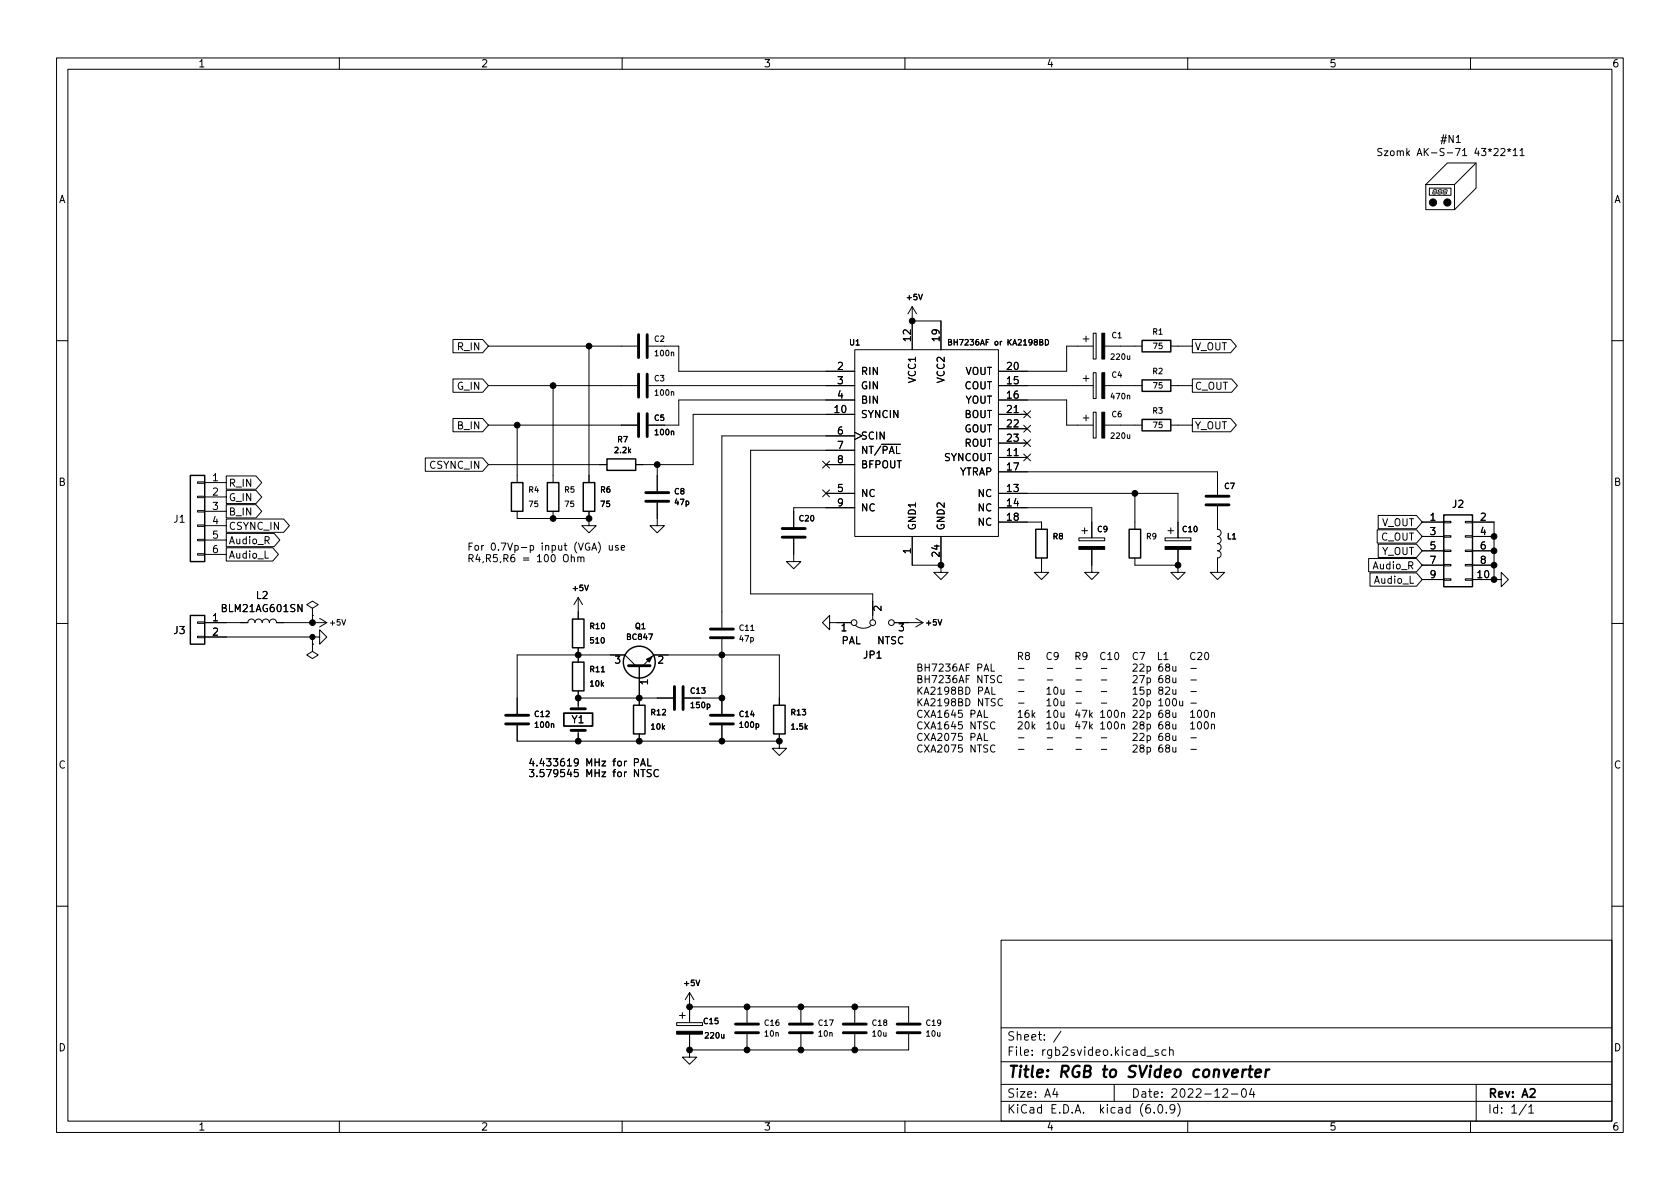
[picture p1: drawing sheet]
<svg xmlns="http://www.w3.org/2000/svg" width="297mm" height="210mm" viewBox="0 0 297 210" stroke-linecap="round" stroke-linejoin="round" font-family="sans-serif">
<g fill="none" stroke="#000" stroke-width=".18">
<path d="M10 10.2h277v190.1h-277zM12 12.2h273v186.1h-273zM60 10.2v2M110 10.2v2M160 10.2v2M210 10.2v2M260 10.2v2M244.3 26.3l-.5-.1-.1 .2v.3l.5 .3 .1 .3-.2 .2h-.5M244.7 26.7h.7l-.7 .8h.7M252.7 33.3h3.8v1.2h-3.8zM253.3 34v.2M253.4 34.3h.3"/>
<path d="M253.4 33.6v.3M253.5 34h.3M253.6 33.5h.3M253.9 34v.3M254.1 33.6l-.1 .3M254.3 34l-.1 .2M254.3 34.3h.4M254.4 33.6l-.1 .3M254.4 34h.3M254.5 33.5h.3M254.9 34l-.1 .3M255 33.6l-.1 .3"/>
<path d="M255.2 34l-.1 .2M255.2 34.3h.4M255.3 33.6l-.1 .3M255.3 34h.3M255.4 33.5h.3M255.8 34l-.1 .3M255.9 33.6l-.1 .3M255.9 28.8h5.1v4.5l-3.8 3.8h-5.1v-4.5zM257.2 32.6v4.5M261 28.8l-3.8 3.8h-5.1M266.5 26.4l.3 .2 .3-.2M266.6 26.8l.2-.2 .2 .2"/>
<path d="M266.8 26.2v.4M267.5 26.6l.4-.4v1.3M267.5 27.5h.8M268.8 26.6l.3-.4v1.3M268.8 27.5h.7M161.3 54.2v7.6M161.3 56.8h5.1v5M161.3 54.2l-.8 1.3M161.3 54.2l.8 1.3M191.5 59.9h1M192 59.4v1M193.3 58.9h.5v4.6h-.5z"/>
<path d="M10 60.2h2M80.1 74h5.2l1.1 1.2-1.1 1.2h-5.2zM80.1 60h5.2l1.1 1.2-1.1 1.2h-5.2zM80.1 67h5.2l1.1 1.2-1.1 1.2h-5.2zM86.4 61.2h26.2M86.4 68.2h26.2M86.4 75.2h26.2M91.4 75.2v10.1M97.8 68.2v17.1M104.1 61.2v24.1M114.7 61.2h5.3v4.5h31.1M114.7 68.2h36.4"/>
<path d="M151.1 61.8h25.4v33.1h-25.4zM151.1 76.4l1.3 .7-1.3 .6M151.1 79.6h-18.4v25.4h21.6v4.6M151.1 73.3h-28.5v8.9h-10.2M151.1 70.7h-31.1v4.5h-5.3M151.1 77.1h-23.5v33.9M167.7 60.5h.4l.1-.4-.5-.1v1h.4l.2-.3-.3-.2M176.5 73.3h5.1M176.5 68.2h16.8M176.5 70.7h12.1v4.5h4.7M176.5 75.8h5.1M176.5 78.4h5.1"/>
<path d="M181 72.7l1.2 1.2M181 75.2l1.2 1.2M181 77.7l1.2 1.3M182.2 72.7l-1.2 1.2M182.2 75.2l-1.2 1.2M182.2 77.7l-1.2 1.3M184.8 60a.5 .5 0 0 1 .6 .5 .5 .5 0 0 1-.6 .5zM191.5 66.9h1M191.5 73.9h1M192 66.4v1M192 73.4v1M193.3 65.9h.5v4.6h-.5z"/>
<path d="M193.3 72.9h.5v4.6h-.5zM193.3 61.2h-4.7v4.5h-12.1M195.3 61.2h6.6M195.3 68.2h6.6M195.3 75.2h6.6M207 61.2h3.8M207 68.2h3.8M207 75.2h3.8M210.8 67h7l1 1.2-1 1.2h-7zM210.8 74h6.8l1 1.2-1 1.2h-6.8zM210.8 60h6.8l1 1.2-1 1.2h-6.8zM285 60.2h2"/>
<path d="M34.9 97.9h1.3v.3h-1.3zM34.9 95.4h1.3v.2h-1.3zM34.9 92.8h1.3v.3h-1.3zM34.9 90.3h1.3v.2h-1.3zM34.9 87.8h1.3v.2h-1.3zM34.9 85.2h1.3v.3h-1.3zM36.2 85.3h3.8M36.2 87.9h3.8M36.2 90.4h3.8M36.2 93h3.8M36.2 95.5h3.8M36.2 98h3.8"/>
<path d="M40 91.8h10.2l1 1.2-1 1.1h-10.2zM40 94.3h8.5l1 1.2-1 1.2h-8.5zM40 96.9h8.2l1 1.1-1 1.2h-8.2zM40 84.2h5.3l1 1.1-1 1.2h-5.3zM40 86.7h5.3l1 1.2-1 1.2h-5.3zM40 89.2h5.3l1 1.2-1 1.2h-5.3zM46.9 97.4v1.3h.6M75.2 81h10.1l1.1 1.2-1.1 1.1h-10.1zM86.4 82.2h20.9M91.4 90.4v1.3h12.7M97.8 90.4v1.3M99.7 98.3l.2-.2a.43 .43 0 0 1 .6 .4v.4a.42 .42 0 0 1-.5 .5 .42 .42 0 0 1-.4-.5z"/>
<path d="M101 98.6l.2-.1 .3 .1 .1 .7M101 98.1v1.2M102.2 98.6l.1-.1 .3 .1 .1 .7M102.2 98.5v.8M102.7 98.7l.2-.2 .3 .1v.7M104.1 91.7v1.3h-1.2l1.2 1.2 1.3-1.2h-1.3M104.1 90.4v1.3M105.8 95.8a1.46 1.46 0 0 1 0 2M107.7 96.5l.1 .7 .3 .1 .2-.1M108.3 96.5v.8M109.3 96.5h-.3l-.2 .1 .1 .2 .4 .1v.3h-.5M109.8 96.9l.6-.1v-.3h-.4l-.2 .1 .1 .6h.5"/>
<path d="M116.2 88.9v4.1h-1.3l1.3 1.2 1.3-1.2h-1.3M116.2 82.2v4.7M140.3 95.2v4.1h-1.2l1.2 1.3 1.3-1.3h-1.3M145.4 86.6l1.3 1.3M145.4 81.6l1.3 1.2M146.1 87.2h5M146.1 82.2h5M146.7 86.6l-1.3 1.3M146.7 81.6l-1.3 1.2M151.1 89.8h-10.8v3.4M161.3 94.9v5h5.1M166.4 99.9v1.3h-1.3l1.3 1.3 1.2-1.3h-1.2"/>
<path d="M166.4 94.9v5M176.5 83.4h38.8v4.1M176.5 92.3h7.7v1.3M176.5 80.9h5.1M176.5 87.2h31.8v7.9M176.5 89.8h16.5v5.3M181 80.3l1.2 1.2M182.2 80.3l-1.2 1.2M184.2 98.7v2.5h-1.3l1.3 1.3 1.2-1.3h-1.2M190.8 95.1h4.5v.5h-4.5zM191.3 93.8h1M191.8 93.3v1.1"/>
<path d="M193 97.1v4.1h-1.2l1.2 1.3 1.3-1.3h-1.3M200.7 98.7v1.2h7.6M200.7 87.2v6.4M206 95.1h4.6v.5h-4.6zM206.5 93.8h1M207 93.3v1.1M208.3 99.9v1.3h-1.3l1.3 1.3 1.3-1.3h-1.3M208.3 97.1v2.8M215.3 89.5v4.1a.64 .64 0 0 1 .6 .6 .64 .64 0 0 1-.6 .7 .64 .64 0 0 1 .6 .6 .64 .64 0 0 1-.6 .6 .64 .64 0 0 1 .6 .7 .64 .64 0 0 1-.6 .6 .64 .64 0 0 1 .6 .6 .64 .64 0 0 1-.6 .7v2.5h-1.3l1.3 1.3 1.2-1.3h-1.2M242 98.8h8.4l1.1 1.1-1.1 1.2h-8.4zM243.5 93.7h6.9l1.1 1.2-1.1 1.1h-6.9zM243.7 96.2h6.7l1.1 1.2-1.1 1.2h-6.7z"/>
<path d="M243.7 91.1h6.7l1.1 1.2-1.1 1.2h-6.7zM251.5 92.3h3.8M251.5 94.9h3.8M251.5 97.4h3.8M251.5 99.9h3.8M255.3 99.8h1.2v.3h-1.2zM255.3 97.3h1.2v.2h-1.2zM255.3 94.7h1.2v.3h-1.2zM255.3 92.2h1.2v.3h-1.2zM259.1 99.8h1.3v.3h-1.3zM259.1 97.3h1.3v.2h-1.3zM259.1 94.7h1.3v.3h-1.3z"/>
<path d="M259.1 92.2h1.3v.3h-1.3zM260.4 92.3h3.8v10.2M260.4 94.9h3.8M260.4 97.4h3.8M260.4 99.9h3.8M10 110.2h2M34.9 112.5h1.3v.3h-1.3zM34.9 110h1.3v.2h-1.3zM36.2 110.1h7.6a.64 .64 0 0 1 .7-.6 .64 .64 0 0 1 .6 .6 .64 .64 0 0 1 .6-.6 .64 .64 0 0 1 .7 .6 .64 .64 0 0 1 .6-.6 .64 .64 0 0 1 .6 .6 .64 .64 0 0 1 .7-.6 .64 .64 0 0 1 .6 .6h8.9M36.2 112.6h19M55.2 107.6l-1-.7 1-.6 1.1 .6-1.1 .7v1.2M55.2 108.8h.1"/>
<path d="M55.2 112.6h1.3v1.3l1.3-1.3-1.3-1.2v1.2M55.2 113.9v1.3l-1 .6 1 .7 1.1-.7-1.1-.6M55.2 113.9h.1M55.2 108.8v1.3M55.2 112.6v1.3M56.5 109.3l1.3 .8M57.8 110.1l-1.3 .8M102.2 105.7v3.8M102.2 114.5v2.6M102.2 105.7l-.7 1.2M102.2 105.7l.8 1.2M112.4 117.7l-1.9-1.9h-19.1v10.4"/>
<path d="M113 117.7v7M113.7 117.7l1.9-1.9h22.2v8.9M127.6 113v13.2M146.7 110.1v1.3l-1.3-1.3 1.3-1.3v1.3h3.8M151.3 110.6a2.26 2.26 0 0 0 2.8 0M158.1 110.1h5.1M161.9 109.3l1.3 .8M163.2 110.1l-1.3 .8M175.2 117.4v1.3h.7M177.1 119.6a.6 .6 0 0 0-.8 .4 .6 .6 0 0 0 .6 .7l.2-.1M180.1 118.2h1M185.2 118.2h.9"/>
<path d="M190.2 118.2h1M194.7 118.2h1M197.2 115.5l.2-.1a.68 .68 0 0 1 .4 .6 .68 .68 0 0 1-.4 .6l-.2-.1-.1-.3zM205.8 115.7l.3-.3v1.2M205.8 116.6h.7M207.4 117.8v.8l.3 .1 .2-.1M207.4 119.9v.8h.3l.2-.1M207.9 117.8v.9M207.9 119.9v.8M210.6 118.2h.9M242.2 101.3h8.2l1.1 1.2-1.1 1.2h-8.2zM251.5 102.5h3.8"/>
<path d="M255.3 102.4h1.2v.2h-1.2zM259.1 102.4h1.3v.2h-1.3zM260.4 102.5h3.8M264.2 102.5h1.2v1.3l1.3-1.3-1.3-1.3v1.3M285 110.2h2M91.4 128.3v2.8h46.4M93.6 136.1h.8l-.4 .5 .3 .1v.5l-.1 .1-.6-.1M94 134.1l-.3 .9h.8M94.3 134.6v.8M102.2 122.2v3.1M102.2 129.2v1.9M102.2 123.4h16.8"/>
<path d="M113 129.8v1.3M113.3 135.4l.4-1.2 .4 1.2M113.4 135.1h.6M114.5 134.2v1.2h.6M115.1 136.1h-.4l-.2 .1v.4l.5 .2 .1 .3-.2 .2h-.5M116.4 136.2a.6 .6 0 0 0-.8 .4 .6 .6 0 0 0 .6 .7l.2-.1M121 123.4h6.6M127.6 128.3v2.8M137.8 131.1v1.2h-1.3l1.3 1.3 1.3-1.3h-1.3M137.8 129.8v1.3M174 125.6v1.3h.6M174 129.7v1.3h.6"/>
<path d="M175.4 121.5v1.3h.6M175.9 127.8a.6 .6 0 0 0-.8 .4 .6 .6 0 0 0 .6 .7l.2-.1M175.9 131.8a.6 .6 0 0 0-.8 .5 .6 .6 0 0 0 .6 .7l.2-.1M177.2 123.7a.6 .6 0 0 0-.8 .4 .6 .6 0 0 0 .6 .7l.2-.1M180.1 120.2h1M180.1 130.5h1M180.1 132.5h1M180.1 122.3h1M180.1 124.3h1M185.2 120.2h.9M185.2 130.5h.9M185.2 132.5h.9"/>
<path d="M190.2 120.2h1M190.2 130.5h1M190.2 132.5h1M190.2 122.3h1M190.2 124.3h1M194.7 120.2h1M194.7 130.5h1M194.7 132.5h1M194.7 122.3h1M194.7 124.3h1M197.1 125.7l.2-.1a.68 .68 0 0 1 .5 .6 .68 .68 0 0 1-.5 .7l-.2-.2-.1-.3zM197.2 127.7l.1-.1a.68 .68 0 0 1 .5 .7 .68 .68 0 0 1-.5 .6 .84 .84 0 0 1-.1-1.2z"/>
<path d="M198.3 126.1l.2-.1 .3 .1v.8M198.3 128.2l.2-.1h.3v.8M198.3 126v.9M198.3 128.1v.8M207.4 121.9v.8l.3 .1 .2-.1M207.4 126v.8l.3 .1 .2-.2M207.4 128.1v.7l.3 .1 .2-.1M207.4 130.1v.8l.3 .1 .2-.2M207.4 132.2v.7l.3 .1 .2-.1M207.5 123.6l.1-.1a.68 .68 0 0 1 .4 .7 .68 .68 0 0 1-.4 .6 .84 .84 0 0 1-.1-1.2zM207.9 121.9v.9M207.9 126v.9"/>
<path d="M207.9 128.1v.8M207.9 130.1v.9M207.9 132.2v.8M208.6 124v.8h.3l.2-.1M209.1 124v.8M210.6 120.2h.9M210.6 130.5h.9M210.6 132.5h.9M210.6 122.3h.9M210.6 124.3h.9M214.2 126.1l.2-.1 .3 .1v.8M214.2 128.2l.2-.1h.3v.8"/>
<path d="M10 160.2h2M120.1 179.6h1.1M120.7 179.1v1M121.9 175.5l-.7 1.3M121.9 175.5v5.3M121.9 175.5l.8 1.3M121.9 178h38.8v2.8M132.1 178v2.8M141.6 178v2.8M151.1 178v2.8M177 166.3h108v32h-108zM285 160.2h2"/>
<path d="M60 198.3v2M110 198.3v2M119.6 180.8h4.6v.6h-4.6zM121.9 185.7v1.2h1.3l-1.3 1.3-1.2-1.3h1.2M121.9 182.9v2.8M132.1 182.9v2.8M141.6 182.9v2.8M151.1 182.9v2.8M160 198.3v2M160.7 182.9v2.8h-38.8M177 194.8h108M177 191.8h108"/>
<path d="M177 187.8h108M177 181.8h108M186.5 192.5l-.4 1h1M186.9 193v1M187.6 182.4l-1.3 1.9M197 191.8v3M202.8 186.8h1.1M204.1 196.7v.1M204.8 185.7l-.4-.1-.2 .2 .1 .3 .5 .1v.4h-.6M204.9 195.4l.2-.1a.81 .81 0 0 1 .6 .7 .81 .81 0 0 1-.3 .8h-.2a.81 .81 0 0 1-.6-.6 .81 .81 0 0 1 .3-.8zM206.1 185.7l-.4-.1-.3 .3v.4l.2 .3h.5M206.2 196.7v.1"/>
<path d="M206.8 185.8l.2-.2 .4 .1v.9M206.8 185.1v1.5M207.7 196l-.3 .3-.4-.1-.1-.2 .1-.6 .4-.1 .2 .2a.99 .99 0 0 1-.3 1.3h-.3M208.2 195.1a1.72 1.72 0 0 1 0 2.3M210 198.3v2M216.2 192.7l.6-.2 .2 .2 .1 .3-1 1h1M217.7 193.5h1.2M219.6 192.7l.3-.2a.81 .81 0 0 1 .5 .7 .81 .81 0 0 1-.3 .8h-.1a.81 .81 0 0 1-.4-1.3zM221.3 192.5l-.4 1h1M221.6 193v1M260 198.3v2M261 191.8v6.5"/>
<path d="M269.9 195.3l-1.3 1.9M270.3 195.8l.4-.5v1.5M270.3 196.8h.8"/>
<circle cx="151" cy="110.1" r=".51"/>
<circle cx="154.3" cy="110.1" r=".51"/>
<circle cx="157.6" cy="110.1" r=".51"/>
</g>
<path d="M220.3 189.1l-.3 .1-.3 .3M220.7 189.1h.8M221.1 188.5l-.2 1.7 .1 .2 .3 .1M222 189.8l1-.2-.1-.4-.2-.1-.6 .1-.2 1 .3 .3 .6-.1M223.9 189.1l-.2 1.4M224.4 189.1l-.4 .1-.2 .3" fill="none" stroke="#000" stroke-width=".4"/>
<g fill="#000" stroke="#000" stroke-width=".18">
<path d="M194.8 58.9h.5v4.6h-.5zM194.8 65.9h.5v4.6h-.5zM194.8 72.9h.5v4.6h-.5zM190.8 96.6h4.5v.5h-4.5zM206 96.6h4.6v.5h-4.6zM114.3 116.6l1-.5-.5 1zM119.6 182.4h4.6v.5h-4.6z"/>
<circle cx="253.4" cy="35.8" r=".63"/>
<circle cx="255.9" cy="35.8" r=".63"/>
<circle cx="161.3" cy="56.8" r=".51"/>
<circle cx="91.4" cy="75.2" r=".51"/>
<circle cx="97.8" cy="68.2" r=".51"/>
<circle cx="104.1" cy="61.2" r=".51"/>
<circle cx="97.8" cy="91.7" r=".51"/>
<circle cx="104.1" cy="91.7" r=".51"/>
<circle cx="116.2" cy="82.2" r=".51"/>
<circle cx="166.4" cy="99.9" r=".51"/>
<circle cx="200.7" cy="87.2" r=".51"/>
<circle cx="208.3" cy="99.9" r=".51"/>
<circle cx="264.2" cy="97.4" r=".51"/>
<circle cx="264.2" cy="94.9" r=".51"/>
<circle cx="264.2" cy="99.9" r=".51"/>
<circle cx="55.2" cy="112.6" r=".46"/>
<circle cx="55.2" cy="110.1" r=".51"/>
<circle cx="102.2" cy="115.8" r=".51"/>
<circle cx="127.6" cy="115.8" r=".51"/>
<circle cx="264.2" cy="102.5" r=".51"/>
<circle cx="102.2" cy="131.1" r=".51"/>
<circle cx="102.2" cy="123.4" r=".51"/>
<circle cx="113" cy="131.1" r=".51"/>
<circle cx="113" cy="123.4" r=".51"/>
<circle cx="127.6" cy="123.4" r=".51"/>
<circle cx="127.6" cy="131.1" r=".51"/>
<circle cx="137.8" cy="131.1" r=".51"/>
<circle cx="121.9" cy="178" r=".51"/>
<circle cx="132.1" cy="178" r=".51"/>
<circle cx="141.6" cy="178" r=".51"/>
<circle cx="151.1" cy="178" r=".51"/>
<circle cx="121.9" cy="185.7" r=".51"/>
<circle cx="132.1" cy="185.7" r=".51"/>
<circle cx="141.6" cy="185.7" r=".51"/>
<circle cx="151.1" cy="185.7" r=".51"/>
</g>
<g fill="none" stroke="#000" stroke-width=".25">
<path d="M201.9 74.2h5.1v2h-5.1zM201.9 67.2h5.1v2h-5.1zM201.9 60.2h5.1v2h-5.1zM33.7 84.1h2.5v15.2h-2.5zM90.4 85.3h2.1v5.1h-2.1zM96.8 85.3h2v5.1h-2zM103.1 85.3h2.1v5.1h-2.1zM107.3 81.1h5.1v2.1h-5.1zM183.1 93.6h2.1v5.1h-2.1zM199.6 93.6h2.1v5.1h-2.1zM255.3 91.1h5.1v12.7h-5.1zM33.7 108.8h2.5v5.1h-2.5z"/>
<path d="M101.2 109.5h2.1v5h-2.1zM101.2 117.1h2.1v5.1h-2.1zM112 124.7h2v5.1h-2zM136.8 124.7h2v5.1h-2z"/>
<circle cx="113" cy="117.1" r="2.82"/>
</g>
<g fill="none" stroke="#000" stroke-width=".51">
<path d="M112.9 59.2v4M114.4 59.2v4M112.9 66.2v4M112.9 73.1v4.1M114.4 66.2v4M114.4 73.1v4.1M114.2 88.6h4M114.2 87.1h4M138.3 93.5h4.1M138.3 95h4.1M213.2 87.8h4.1M213.2 89.3h4.1"/>
<path d="M111.1 117.7h3.8M125.6 112.8h4.1M125.6 111.2h4.1M89.4 128h4.1M89.4 126.5h4.1M101 125.3h2.5M101 129.2h2.5M119.3 121.4v4.1M120.8 121.4v4.1M125.6 128h4.1M125.6 126.5h4.1M130 182.6h4.1"/>
<path d="M130 181.1h4.1M139.6 182.6h4M139.6 181.1h4M149.1 182.6h4.1M149.1 181.1h4.1M158.6 182.6h4.1M158.6 181.1h4.1"/>
</g>
<path d="M99.7 126.1h5.1v2.3h-5.1z" fill="none" stroke="#000" stroke-width=".3"/>
<text font-size="2.8" x="178" y="190.6">Title: RGB to SVideo converter</text>
<g font-size="2.1">
<text x="178" y="184">Sheet: /</text>
<text x="178" y="186.7">File: rgb2svideo.kicad_sch</text>
<text x="178" y="196.9">KiCad E.D.A. kicad (6.0.9)</text>
<text x="178" y="194.1">Size: A4</text>
<text x="200" y="194.1">Date: 2022-12-04</text>
<text x="263" y="194.1">Rev: A2</text>
<text x="263" y="196.9">Id: 1/1</text>
</g>
<g font-size="1.8">
<text x="35" y="11.9">1</text>
<text x="85" y="11.9">2</text>
<text x="135" y="11.9">3</text>
<text x="185" y="11.9">4</text>
<text x="235" y="11.9">5</text>
<text x="285" y="11.9">6</text>
<text x="246.1" y="27.6">Szomk AK-S-71 43*22*11</text>
<text x="254.9" y="25.3">#N1</text>
<text x="10.3" y="35.9">A</text>
<text x="285.3" y="35.9">A</text>
<text x="81" y="61.9">R_IN</text>
<text x="148.1" y="65.4">2</text>
<text x="161" y="60.3" transform="rotate(-90 161 60.3)">12</text>
<text x="166.1" y="60.3" transform="rotate(-90 166.1 60.3)">19</text>
<text x="178.1" y="65.4">20</text>
<text x="211.2" y="61.9">V_OUT</text>
<text x="80.9" y="68.9">G_IN</text>
<text x="148.1" y="67.9">3</text>
<text x="148.1" y="70.5">4</text>
<text x="152.1" y="66.3">RIN</text>
<text x="152.1" y="68.8">GIN</text>
<text x="152.1" y="71.4">BIN</text>
<text x="161.9" y="67.6" transform="rotate(-90 161.9 67.6)">VCC1</text>
<text x="167" y="67.6" transform="rotate(-90 167 67.6)">VCC2</text>
<text x="170.5" y="68.8">COUT</text>
<text x="170.6" y="71.4">YOUT</text>
<text x="170.6" y="66.3">VOUT</text>
<text x="178.1" y="67.9">15</text>
<text x="178.1" y="70.5">16</text>
<text x="211.2" y="68.9">C_OUT</text>
<text x="81" y="75.9">B_IN</text>
<text x="147.6" y="73">10</text>
<text x="148.1" y="76.8">6</text>
<text x="152.1" y="73.9">SYNCIN</text>
<text x="152.1" y="77.7">SCIN</text>
<text x="170.4" y="76.4">GOUT</text>
<text x="170.5" y="73.9">BOUT</text>
<text x="178.1" y="73">21</text>
<text x="178.1" y="75.6">22</text>
<text x="211.2" y="75.9">Y_OUT</text>
<text x="76.1" y="82.9">CSYNC_IN</text>
<text x="148.1" y="79.4">7</text>
<text x="148.1" y="81.9">8</text>
<text x="152.1" y="80.3">NT/~{PAL}</text>
<text x="152.1" y="82.8">BFPOUT</text>
<text x="166.9" y="81.5">SYNCOUT</text>
<text x="170.5" y="79">ROUT</text>
<text x="178.1" y="80.6">11</text>
<text x="178.1" y="83.2">17</text>
<text x="178.1" y="78.1">23</text>
<text x="10.3" y="85.9">B</text>
<text x="37.6" y="85.1">1</text>
<text x="37.6" y="87.6">2</text>
<text x="40.4" y="86.1">R_IN</text>
<text x="40.4" y="88.6">G_IN</text>
<text x="148.1" y="87">5</text>
<text x="148.1" y="89.5">9</text>
<text x="152.1" y="87.9">NC</text>
<text x="169.5" y="84.1">YTRAP</text>
<text x="173" y="87.9">NC</text>
<text x="178.1" y="87">13</text>
<text x="178.1" y="89.5">14</text>
<text x="256.8" y="89.8">J2</text>
<text x="285.3" y="85.9">B</text>
<text x="30.7" y="92.4">J1</text>
<text x="37.6" y="90.2">3</text>
<text x="37.6" y="92.7">4</text>
<text x="37.6" y="95.2">5</text>
<text x="40.4" y="93.7">CSYNC_IN</text>
<text x="40.4" y="91.1">B_IN</text>
<text x="152.1" y="90.4">NC</text>
<text x="161.9" y="93.8" transform="rotate(-90 161.9 93.8)">GND1</text>
<text x="167" y="93.8" transform="rotate(-90 167 93.8)">GND2</text>
<text x="173" y="90.4">NC</text>
<text x="173" y="93">NC</text>
<text x="178.1" y="92.1">18</text>
<text x="244.1" y="95.6">C_OUT</text>
<text x="244.2" y="93">V_OUT</text>
<text x="252.9" y="92.1">1</text>
<text x="252.9" y="94.6">3</text>
<text x="261.8" y="92.1">2</text>
<text x="261.8" y="94.6">4</text>
<text x="37.6" y="97.8">6</text>
<text x="40.4" y="96.2">Audio_R</text>
<text x="40.4" y="98.8">Audio_L</text>
<text x="82.5" y="97.4">For 0.7Vp-p input (VGA) use</text>
<text x="82.5" y="99.4">R4,R5,R6 = 100 Ohm</text>
<text x="161" y="97.9" transform="rotate(-90 161 97.9)">1</text>
<text x="166.1" y="98.4" transform="rotate(-90 166.1 98.4)">24</text>
<text x="242.9" y="100.7">Audio_R</text>
<text x="244.2" y="98.1">Y_OUT</text>
<text x="252.9" y="97.1">5</text>
<text x="252.9" y="99.7">7</text>
<text x="261.8" y="97.1">6</text>
<text x="261.8" y="99.7">8</text>
<text x="45.3" y="105.9">L2</text>
<text x="243.1" y="103.2">Audio_L</text>
<text x="252.9" y="102.2">9</text>
<text x="261.3" y="102.2">10</text>
<text x="30.7" y="112.1">J3</text>
<text x="37.6" y="109.8">1</text>
<text x="37.6" y="112.4">2</text>
<text x="39.4" y="108.2">BLM21AG601SN</text>
<text x="148.7" y="113.9">PAL</text>
<text x="148.7" y="111.6">1</text>
<text x="155.1" y="113.9">NTSC</text>
<text x="155.8" y="108.1" transform="rotate(-90 155.8 108.1)">2</text>
<text x="158.9" y="111.6">3</text>
<text x="108.7" y="117.3">3</text>
<text x="116.3" y="117.3">2</text>
<text x="152.7" y="116.5">JP1</text>
<text x="161.9" y="118.7">BH7236AF PAL</text>
<text x="179.7" y="116.7">R8</text>
<text x="184.8" y="116.7">C9</text>
<text x="189.9" y="116.7">R9 C10</text>
<text x="200" y="116.7">C7 L1</text>
<text x="200" y="118.7">22p 68u</text>
<text x="210.2" y="116.7">C20</text>
<text x="114.6" y="121.1" transform="rotate(-90 114.6 121.1)">1</text>
<text x="161.9" y="120.8">BH7236AF NTSC</text>
<text x="161.9" y="122.8">KA2198BD PAL</text>
<text x="161.9" y="124.9">KA2198BD NTSC</text>
<text x="184.8" y="122.8">10u</text>
<text x="184.8" y="124.9">10u</text>
<text x="200" y="120.8">27p 68u</text>
<text x="200" y="122.8">15p 82u</text>
<text x="200" y="124.9">20p 100u</text>
<text x="101.1" y="127.9">Y1</text>
<text x="161.9" y="126.9">CXA1645 PAL</text>
<text x="161.9" y="129">CXA1645 NTSC</text>
<text x="161.9" y="131">CXA2075 PAL</text>
<text x="179.7" y="126.9">16k</text>
<text x="179.7" y="129">20k</text>
<text x="184.8" y="126.9">10u</text>
<text x="184.8" y="129">10u</text>
<text x="189.9" y="126.9">47k 100n</text>
<text x="189.9" y="129">47k 100n</text>
<text x="200" y="126.9">22p 68u</text>
<text x="200" y="129">28p 68u</text>
<text x="200" y="131">22p 68u</text>
<text x="210.2" y="126.9">100n</text>
<text x="210.2" y="129">100n</text>
<text x="10.3" y="135.9">C</text>
<text x="95.1" y="135.5">4.433619 MHz for PAL</text>
<text x="95.2" y="137.4">3.579545 MHz for NTSC</text>
<text x="161.9" y="133.1">CXA2075 NTSC</text>
<text x="200" y="133.1">28p 68u</text>
<text x="285.3" y="135.9">C</text>
<text x="10.3" y="185.9">D</text>
<text x="285.3" y="185.9">D</text>
<text x="35" y="199.9">1</text>
<text x="85" y="199.9">2</text>
<text x="135" y="199.9">3</text>
<text x="185" y="199.9">4</text>
<text x="235" y="199.9">5</text>
<text x="285" y="199.9">6</text>
</g>
<g font-size="1.4">
<text x="160.4" y="53.1">+5V</text>
<text x="196.6" y="59.8">C1</text>
<text x="203.8" y="59.2">R1</text>
<text x="115.7" y="60.4">C2</text>
<text x="115.9" y="63">100n</text>
<text x="150.2" y="61.1">U1</text>
<text x="168.5" y="61.1">BH7236AF or KA2198BD</text>
<text x="196.5" y="63.6">220u</text>
<text x="204" y="61.7">75</text>
<text x="115.7" y="67.4">C3</text>
<text x="115.9" y="70">100n</text>
<text x="196.5" y="70.6">470n</text>
<text x="196.6" y="66.8">C4</text>
<text x="203.8" y="66.1">R2</text>
<text x="204" y="68.7">75</text>
<text x="115.7" y="74.4">C5</text>
<text x="115.9" y="76.9">100n</text>
<text x="196.5" y="77.6">220u</text>
<text x="196.6" y="73.8">C6</text>
<text x="203.8" y="73.1">R3</text>
<text x="204" y="75.7">75</text>
<text x="108.8" y="80.1">2.2k</text>
<text x="109.2" y="78.2">R7</text>
<text x="93.5" y="87.1">R4</text>
<text x="93.6" y="89.6">75</text>
<text x="99.8" y="87.1">R5</text>
<text x="99.9" y="89.6">75</text>
<text x="106.2" y="87.1">R6</text>
<text x="106.3" y="89.6">75</text>
<text x="119.3" y="87.4">C8</text>
<text x="119.4" y="89.3">47p</text>
<text x="216.5" y="86.5">C7</text>
<text x="141.4" y="92.2">C20</text>
<text x="186.2" y="95.4">R8</text>
<text x="194.1" y="94.1">C9</text>
<text x="202.7" y="95.4">R9</text>
<text x="209.2" y="94.1">C10</text>
<text x="217" y="95.4">L1</text>
<text x="101.4" y="104.5">+5V</text>
<text x="58.4" y="110.6">+5V</text>
<text x="104.4" y="111.2">R10</text>
<text x="104.5" y="113.8">510</text>
<text x="111" y="113.1">BC847</text>
<text x="112.3" y="111.2">Q1</text>
<text x="130.8" y="111.5">C11</text>
<text x="130.8" y="113.4">47p</text>
<text x="163.9" y="110.6">+5V</text>
<text x="104.4" y="118.9">R11</text>
<text x="104.4" y="121.4">10k</text>
<text x="122.2" y="122.7">C13</text>
<text x="122.3" y="125.2">150p</text>
<text x="94.6" y="126.8">C12</text>
<text x="94.7" y="128.7">100n</text>
<text x="115.2" y="126.5">R12</text>
<text x="115.2" y="129">10k</text>
<text x="130.8" y="126.8">C14</text>
<text x="130.9" y="128.7">100p</text>
<text x="139.9" y="126.5">R13</text>
<text x="140" y="129">1.5k</text>
<text x="121.1" y="174.4">+5V</text>
<text x="124.5" y="181.1">C15</text>
<text x="124.8" y="183.6">220u</text>
<text x="135.2" y="181.4">C16</text>
<text x="135.3" y="183.3">10n</text>
<text x="144.8" y="181.4">C17</text>
<text x="144.8" y="183.3">10n</text>
<text x="154.3" y="181.4">C18</text>
<text x="154.3" y="183.3">10u</text>
<text x="163.8" y="181.4">C19</text>
<text x="163.8" y="183.3">10u</text>
</g>
</svg>
